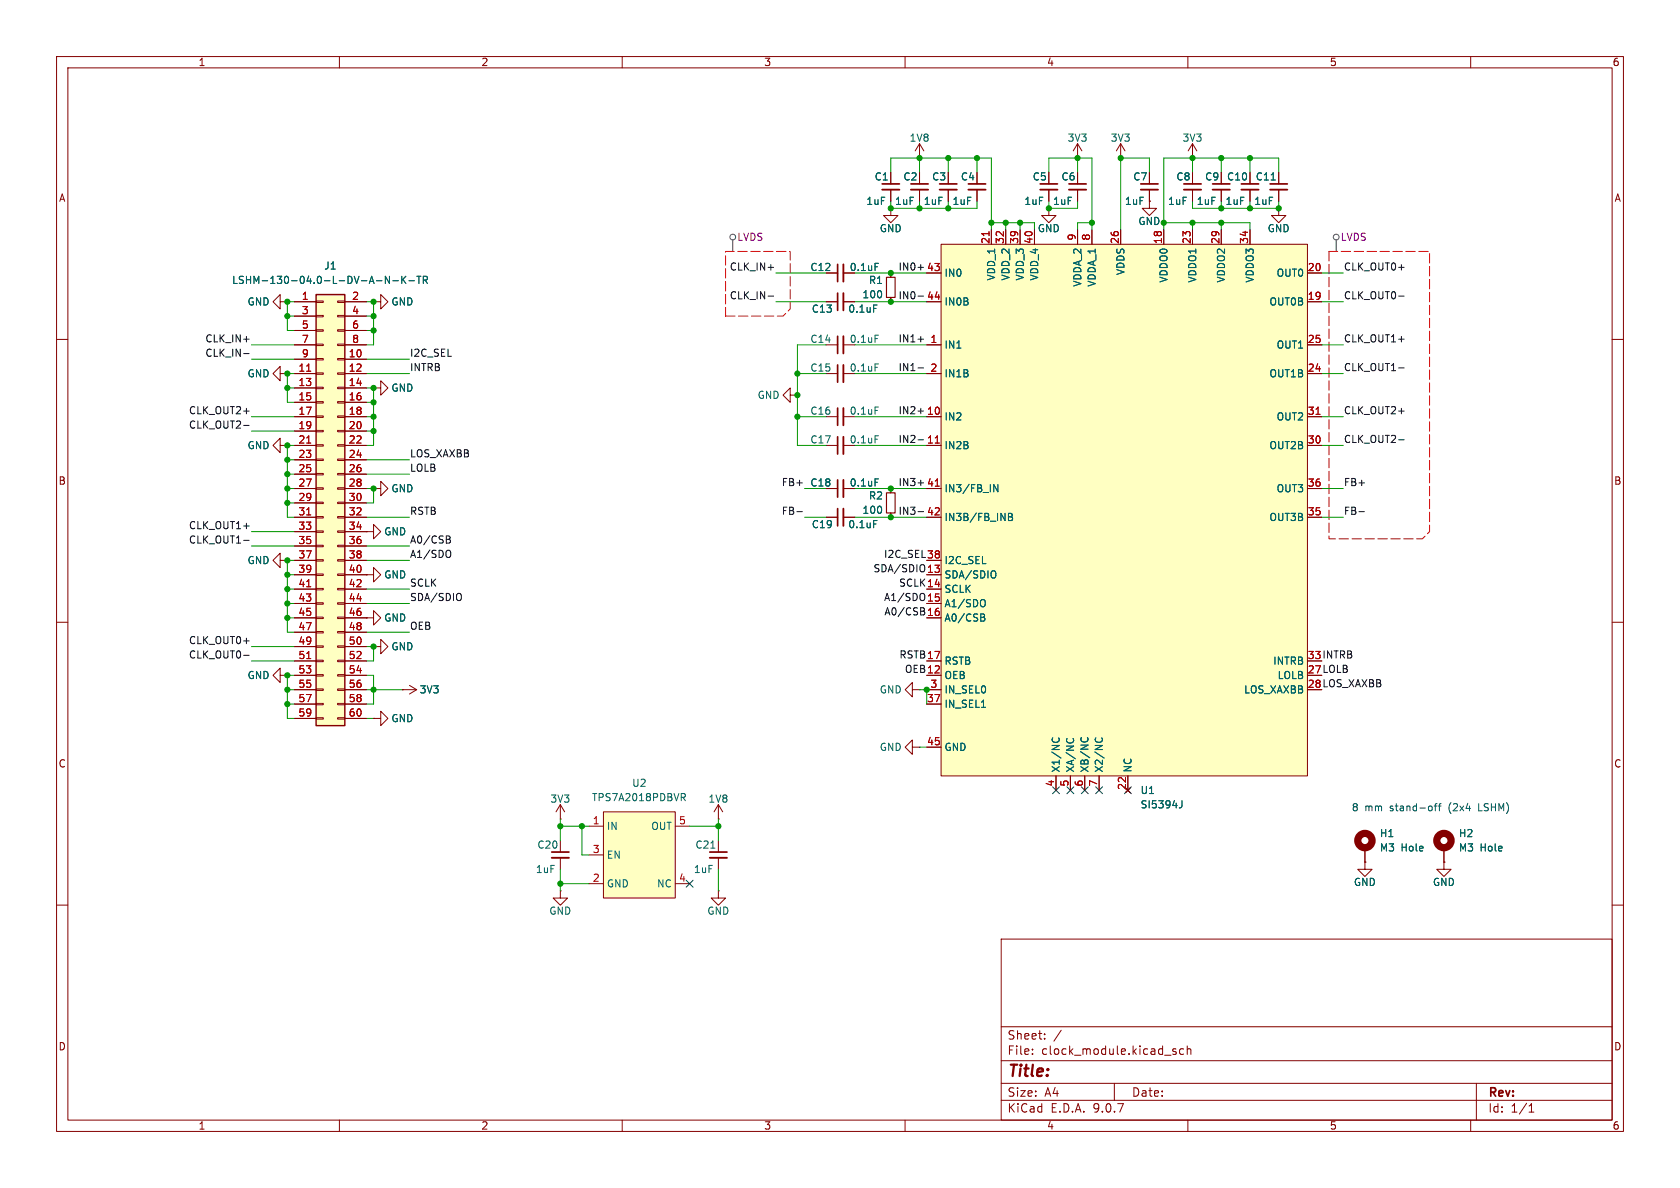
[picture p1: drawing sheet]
<svg xmlns="http://www.w3.org/2000/svg" width="297mm" height="210mm" viewBox="0 0 297 210" stroke-linecap="round" stroke-linejoin="round" font-family="sans-serif">
<g fill="none" stroke="#840000" stroke-width=".18">
<path d="M10 10h277v190h-277zM12 12h273v186h-273zM60 10v2M110 10v2M160 10v2M210 10v2M260 10v2M157.5 30.5v2M157.5 33.5v2.1M162.6 30.5v2M162.6 33.5v2.1M210.8 27.9h.1"/>
<path d="M210.8 25.4l-.7 1.3M210.8 25.4l.8 1.3M210.8 25.4v2.5M221 30.5v2M221 33.5v2.1M146 48.3h2.1M146 53.3h2.1M149.1 48.3h2M149.1 53.3h2M157.5 48.3v.7M157.5 52.6v.7M10 60h2"/>
<path d="M146 61h2.1M146 78.7h2.1M149.1 61h2M149.1 78.7h2M285 60h2M10 110h2M66 114.3h1.3v-1.3l1.3 1.3-1.3 1.3v-1.3M66 114.3h.1M285 110h2M10 160h2M177 166h108v32h-108zM285 160h2"/>
<path d="M60 198v2M110 198v2M160 198v2M177 194.5h108M177 191.5h108M177 187.5h108M177 181.5h108M182.5 186.3v.1M182.5 185.5v.1M184.7 183.6v.1M184.7 182.8v.1M187.6 182.1l-1.3 2"/>
<path d="M197 191.5v3M207.3 185.7l.7 .4-.3 .3-.4-.1M207.9 185.5l-.4-.1-.2 .2M209.2 185.5l-.4-.1-.3 .3v.4l.2 .2h.5M209.9 185.5l.2-.1 .4 .1v.9M209.9 184.9v1.5M210 198v2M260 198v2M261 191.5v6.5M270.3 196.6h.9M270.3 195.5l.4-.4v1.5"/>
</g>
<path d="M156 32.5h3M161 32.5h3.1M219.5 32.5h3M148.1 46.7v3.1M148.1 51.8v3.1M148.1 59.4v3.1M148.1 77.2v3.1" fill="none" stroke="#840000" stroke-width=".3"/>
<path d="M156 33.5h3M161 33.5h3.1M219.5 33.5h3M149.1 46.7v3.1M149.1 51.8v3.1M149.1 59.4v3.1M149.1 77.2v3.1" fill="none" stroke="#840000" stroke-width=".33"/>
<path d="M154.4 53.9h.7M154.7 59.3h.6M154.7 46.6h.6M154.7 77h.6" fill="none" stroke="#006464" stroke-width=".18"/>
<path d="M156.7 49h1.5v3.6h-1.5z" fill="none" stroke="#840000" stroke-width=".2"/>
<path d="M166.4 43.2h64.7v94h-64.7z" fill="#ffffc2"/>
<g fill="none" stroke="#840000" stroke-width=".18">
<path d="M162.6 27.9h.1M162.6 25.4l-.8 1.3M162.6 25.4l.7 1.3M162.6 25.4v2.5M167.6 30.5v2M167.6 33.5v2.1M172.7 30.5v2M172.7 33.5v2.1M185.4 36.8v1.3h1.3l-1.3 1.3-1.3-1.3h1.3M185.4 36.8h.1M210.8 30.5v2M210.8 33.5v2.1"/>
<path d="M226.1 36.8v1.3h1.2l-1.2 1.3-1.3-1.3h1.3M226.1 36.8h.1M226.1 30.5v2M226.1 33.5v2.1M49.5 53.3v-1.2l-1.2 1.2 1.2 1.3v-1.3h1.3M50.8 53.3h.1M163.8 48.3h2.6M163.8 53.3h2.6M166.4 43.2h64.7v94h-64.7zM175.3 40.6v2.6M177.8 40.6v2.6M180.3 40.6v2.6"/>
<path d="M182.9 40.6v2.6M190.5 40.6v2.6M193 40.6v2.6M198.1 40.6v2.6M205.7 40.6v2.6M210.8 40.6v2.6M215.9 40.6v2.6M221 40.6v2.6M231.1 48.3h2.6M231.1 53.3h2.6M139.7 69.9v-1.3l-1.3 1.3 1.3 1.2v-1.2h1.3M141 69.9h.1"/>
<path d="M146 73.7h2.1M149.1 73.7h2M163.8 61h2.6M163.8 66h2.6M163.8 73.7h2.6M163.8 78.7h2.6M231.1 61h2.6M231.1 66h2.6M231.1 73.7h2.6M231.1 78.7h2.6M49.5 99.1v-1.3l-1.2 1.3 1.2 1.2v-1.2h1.3M50.8 99.1h.1"/>
<path d="M64.8 94h1.2v-1.3l1.3 1.3-1.3 1.3v-1.3M64.8 94h.1M146 86.4h2.1M146 91.4h2.1M149.1 86.4h2M149.1 91.4h2M157.5 86.4v.7M157.5 90.7v.7M163.8 86.4h2.6M163.8 91.4h2.6M163.8 99.1h2.6M231.1 86.4h2.6"/>
<path d="M231.1 91.4h2.6M64.8 109.2h1.2v-1.2l1.3 1.2-1.3 1.3v-1.3M64.8 109.2h.1M64.8 101.6h1.2v-1.3l1.3 1.3-1.3 1.3v-1.3M64.8 101.6h.1M163.8 101.6h2.6M163.8 104.1h2.6M163.8 106.7h2.6M163.8 109.2h2.6M163.8 116.8h2.6M163.8 119.4h2.6M71.1 121.9h.1"/>
<path d="M71.1 121.9h2.6M72.4 121.2l1.3 .7M73.7 121.9l-1.3 .8M161.3 132.1v-1.3l-1.3 1.3 1.3 1.3v-1.3h1.3M161.3 121.9v-1.2l-1.3 1.2 1.3 1.3v-1.3h1.3M162.6 132.1h.1M162.6 121.9h.1M163.8 121.9h2.6M163.8 124.5h2.6M163.8 132.1h2.6M186.7 137.2v2.5M189.2 137.2v2.5"/>
<path d="M191.8 137.2v2.5M194.3 137.2v2.5M199 139.3l.8 .8M199.4 137.2v2.5M199.8 139.3l-.8 .8M99.1 144.8h.1M99.1 142.2l-.8 1.3M99.1 142.2l.7 1.3M99.1 142.2v2.6M127 144.8h.1M127 157.5v1.3h1.3l-1.3 1.2-1.3-1.2h1.3M127 157.5h.1"/>
<path d="M127 142.2v2.6M127 148.6v2M127 151.6v2.1M127 142.2l-.8 1.3M127 142.2l.8 1.3M241.3 152.4v1.3h1.3l-1.3 1.2-1.3-1.2h1.3M241.3 152.4h.1M241.3 149.9v2.5M255.3 152.4v1.3h1.2l-1.2 1.2-1.3-1.2h1.3M255.3 152.4h.1M255.3 149.9v2.5"/>
</g>
<path d="M174.8 40.9v.8M165.3 78.3h.8M232.7 73.2h.7M165.3 85.9h.8" fill="none" stroke="#a90000" stroke-width=".18"/>
<g fill="none" stroke="#006464" stroke-width=".18">
<path d="M224.7 31.8h.8M154.7 72h.6M154.4 92h.7M154.7 84.7h.6M176.4 85.7v1.2l-.7-1.2v1.2M178.3 90.7h.4l.3 .3-.3 .4 .3 .1v.3l-.2 .2h-.5zM178.3 91.4h.4M173.4 108.5l.6 .2 .1 .2-.3 .2M173.4 109.1h.4M173.8 109.1l.3 .3v.3l-.7 .1M173.9 106l.1 .1a.81 .81 0 0 1-.1 1.2M175.9 101a.9 .9 0 0 1 0 1.1"/>
<path d="M173.5 125h.7M186.1 130.4l-.1 .3 .1 .3M187.1 130.4l.2 .3-.1 .3M188.7 130.6l-.2 .2M189.7 130.6l.1 .2M191.2 130.4l-.1 .3M192.2 130.4l.1 .3M193.7 130.4l-.1 .3 .1 .3M194.8 130.4l.1 .3-.1 .3M125.7 149.9h.7M209 141.5v1a.41 .41 0 0 1-.5 .3"/>
</g>
<path d="M166.1 32.5h3.1M171.2 32.5h3M209.3 32.5h3M224.5 32.5h3.1M148.1 72.1v3.1M148.1 84.8v3.1M148.1 89.9v3.1M125.5 150.6h3" fill="none" stroke="#840000" stroke-width=".3"/>
<path d="M166.1 33.5h3.1M171.2 33.5h3M209.3 33.5h3M224.5 33.5h3.1M149.1 72.1v3.1M149.1 84.8v3.1M149.1 89.9v3.1M125.5 151.6h3" fill="none" stroke="#840000" stroke-width=".33"/>
<path d="M156.7 87.1h1.5v3.6h-1.5z" fill="none" stroke="#840000" stroke-width=".2"/>
<g fill="none" stroke="#840000" stroke-width="1.3">
<circle cx="241.3" cy="148.6" r="1.27"/>
<circle cx="255.3" cy="148.6" r="1.27"/>
</g>
<path d="M106.7 143.5h12.7v15.3h-12.7z" fill="#ffffc2"/>
<path d="M157.5 36.8v1.3h1.2l-1.2 1.3-1.3-1.3h1.3M157.5 36.8h.1M185.4 30.5v2M185.4 33.5v2.1M99.1 157.5v1.3h1.2l-1.2 1.2-1.3-1.2h1.3M99.1 157.5h.1M104.1 146.1h2.6M104.1 151.1h2.6M104.1 156.2h2.6M106.7 143.5h12.7v15.3h-12.7zM119.4 146.1h2.5M119.4 156.2h2.5" fill="none" stroke="#840000" stroke-width=".18"/>
<path d="M120.4 140.3h.5l.3 .2-.2 .4h-.6M120.7 140.9l.5 .6" fill="none" stroke="#006464" stroke-width=".18"/>
<path d="M183.9 32.5h3" fill="none" stroke="#840000" stroke-width=".3"/>
<path d="M183.9 33.5h3" fill="none" stroke="#840000" stroke-width=".33"/>
<path d="M55.9 52.1h5.1v76.2h-5.1z" fill="#ffffc2"/>
<path d="M55.9 52.1h5.1v76.2h-5.1z" fill="none" stroke="#840000" stroke-width=".25"/>
<g fill="none" stroke="#840000" stroke-width=".18">
<path d="M157.5 36.8h.1M157.5 30.5v2M157.5 33.5v2.1M162.6 30.5v2M162.6 33.5v2.1M167.6 30.5v2M167.6 33.5v2.1M172.7 30.5v2M172.7 33.5v2.1M185.4 36.8h.1M185.4 30.5v2M185.4 33.5v2.1"/>
<path d="M190.5 27.9h.1M190.5 25.4v2.5M190.5 30.5v2M190.5 33.5v2.1M190.5 25.4l-.8 1.3M190.5 25.4l.8 1.3M198.1 27.9h.1M198.1 25.4l-.7 1.3M198.1 25.4l.8 1.3M198.1 25.4v2.5M203.2 35.6v1.2h1.3l-1.3 1.3-1.3-1.3h1.3M203.2 35.6h.1"/>
<path d="M203.2 30.5v2M203.2 33.5v2.1M210.8 30.5v2M210.8 33.5v2.1M215.9 30.5v2M215.9 33.5v2.1M221 30.5v2M221 33.5v2.1M226.1 36.8h.1M226.1 30.5v2M226.1 33.5v2.1M50.8 53.3h.1"/>
<path d="M52.1 53.3h3.8M52.1 55.9h3.8M52.1 58.4h3.8M55.9 53.2h1.2v.3h-1.2zM55.9 55.8h1.2v.2h-1.2zM55.9 58.3h1.2v.2h-1.2zM59.7 53.2h1.3v.3h-1.3zM59.7 55.8h1.3v.2h-1.3zM59.7 58.3h1.3v.2h-1.3zM61 53.3h3.8M61 55.9h3.8M61 58.4h3.8"/>
<path d="M66 53.3h1.3v-1.2l1.3 1.2-1.3 1.3v-1.3M66 53.3h.1M146 53.3h2.1M146 48.3h2.1M149.1 53.3h2M149.1 48.3h2M157.5 48.3v.7M157.5 52.6v.7M163.8 53.3h2.6M163.8 48.3h2.6M175.3 40.6v2.6M177.8 40.6v2.6"/>
<path d="M180.3 40.6v2.6M182.9 40.6v2.6M190.5 40.6v2.6M193 40.6v2.6M198.1 40.6v2.6M205.7 40.6v2.6M210.8 40.6v2.6M215.9 40.6v2.6M221 40.6v2.6M231.1 53.3h2.6M231.1 48.3h2.6M49.5 78.7v-1.2l-1.2 1.2 1.2 1.3v-1.3h1.3"/>
<path d="M49.5 66v-1.2l-1.2 1.2 1.2 1.3v-1.3h1.3M50.8 78.7h.1M50.8 66h.1M52.1 61h3.8M52.1 63.5h3.8M52.1 66h3.8M52.1 68.6h3.8M52.1 71.1h3.8M52.1 73.7h3.8M52.1 76.2h3.8M52.1 78.7h3.8M55.9 60.8h1.2v.3h-1.2z"/>
<path d="M55.9 63.4h1.2v.2h-1.2zM55.9 65.9h1.2v.3h-1.2zM55.9 68.5h1.2v.2h-1.2zM55.9 71h1.2v.2h-1.2zM55.9 73.5h1.2v.3h-1.2zM55.9 76.1h1.2v.2h-1.2zM55.9 78.6h1.2v.3h-1.2zM59.7 60.8h1.3v.3h-1.3zM59.7 63.4h1.3v.2h-1.3zM59.7 65.9h1.3v.3h-1.3zM59.7 68.5h1.3v.2h-1.3zM59.7 71h1.3v.2h-1.3z"/>
<path d="M59.7 73.5h1.3v.3h-1.3zM59.7 76.1h1.3v.2h-1.3zM59.7 78.6h1.3v.3h-1.3zM61 61h3.8M61 63.5h3.8M61 66h3.8M61 68.6h3.8M61 71.1h3.8M61 73.7h3.8M61 76.2h3.8M61 78.7h3.8M66 68.6h1.3v-1.3l1.3 1.3-1.3 1.3v-1.3"/>
<path d="M66 68.6h.1M146 66h2.1M149.1 66h2M163.8 61h2.6M163.8 66h2.6M163.8 73.7h2.6M163.8 78.7h2.6M231.1 61h2.6M231.1 66h2.6M231.1 73.7h2.6M231.1 78.7h2.6M50.8 99.1h.1"/>
<path d="M52.1 81.3h3.8M52.1 83.8h3.8M52.1 86.4h3.8M52.1 88.9h3.8M52.1 91.4h3.8M52.1 94h3.8M52.1 96.5h3.8M52.1 99.1h3.8M55.9 81.2h1.2v.2h-1.2zM55.9 83.7h1.2v.2h-1.2zM55.9 86.2h1.2v.3h-1.2zM55.9 88.8h1.2v.2h-1.2z"/>
<path d="M55.9 91.3h1.2v.3h-1.2zM55.9 93.9h1.2v.2h-1.2zM55.9 96.4h1.2v.2h-1.2zM55.9 98.9h1.2v.3h-1.2zM59.7 81.2h1.3v.2h-1.3zM59.7 83.7h1.3v.2h-1.3zM59.7 86.2h1.3v.3h-1.3zM59.7 88.8h1.3v.2h-1.3zM59.7 91.3h1.3v.3h-1.3zM59.7 93.9h1.3v.2h-1.3zM59.7 96.4h1.3v.2h-1.3zM59.7 98.9h1.3v.3h-1.3z"/>
<path d="M61 81.3h3.8M61 83.8h3.8M61 86.4h3.8M61 88.9h3.8M61 91.4h3.8M61 94h3.8M61 96.5h3.8M61 99.1h3.8M64.8 94h.1M66 86.4h1.3v-1.3l1.3 1.3-1.3 1.2v-1.2M66 86.4h.1M146 86.4h2.1"/>
<path d="M146 91.4h2.1M149.1 86.4h2M149.1 91.4h2M157.5 86.4v.7M157.5 90.7v.7M163.8 86.4h2.6M163.8 91.4h2.6M163.8 99.1h2.6M231.1 86.4h2.6M231.1 91.4h2.6M49.5 119.4v-1.3l-1.2 1.3 1.2 1.3v-1.3h1.3M50.8 119.4h.1"/>
<path d="M52.1 101.6h3.8M52.1 104.1h3.8M52.1 106.7h3.8M52.1 109.2h3.8M52.1 111.8h3.8M52.1 114.3h3.8M52.1 116.8h3.8M52.1 119.4h3.8M55.9 101.5h1.2v.2h-1.2zM55.9 104h1.2v.3h-1.2zM55.9 106.6h1.2v.2h-1.2zM55.9 109.1h1.2v.2h-1.2z"/>
<path d="M55.9 111.6h1.2v.3h-1.2zM55.9 114.2h1.2v.2h-1.2zM55.9 116.7h1.2v.3h-1.2zM55.9 119.3h1.2v.2h-1.2zM59.7 101.5h1.3v.2h-1.3zM59.7 104h1.3v.3h-1.3zM59.7 106.6h1.3v.2h-1.3zM59.7 109.1h1.3v.2h-1.3zM59.7 111.6h1.3v.3h-1.3zM59.7 114.2h1.3v.2h-1.3zM59.7 116.7h1.3v.3h-1.3zM59.7 119.3h1.3v.2h-1.3z"/>
<path d="M61 101.6h3.8M61 104.1h3.8M61 106.7h3.8M61 109.2h3.8M61 111.8h3.8M61 114.3h3.8M61 116.8h3.8M61 119.4h3.8M64.8 109.2h.1M64.8 101.6h.1M66 114.3h.1M163.8 101.6h2.6"/>
<path d="M163.8 104.1h2.6M163.8 106.7h2.6M163.8 109.2h2.6M163.8 116.8h2.6M163.8 119.4h2.6M52.1 121.9h3.8M52.1 124.5h3.8M52.1 127h3.8M55.9 121.8h1.2v.2h-1.2zM55.9 124.3h1.2v.3h-1.2zM55.9 126.9h1.2v.2h-1.2zM59.7 121.8h1.3v.2h-1.3z"/>
<path d="M59.7 124.3h1.3v.3h-1.3zM59.7 126.9h1.3v.2h-1.3zM61 121.9h3.8M61 124.5h3.8M61 127h3.8M66 127h1.3v-1.3l1.3 1.3-1.3 1.3v-1.3M66 127h.1M71.1 121.9h.1M163.8 121.9h2.6M163.8 124.5h2.6M163.8 132.1h2.6M186.7 137.2v2.5"/>
<path d="M189.2 137.2v2.5M191.8 137.2v2.5M194.3 137.2v2.5M199 139.3l.8 .8M199.4 137.2v2.5M199.8 139.3l-.8 .8M99.1 148.6v2M99.1 151.6v2.1M241.3 152.4h.1M241.3 149.9v2.5M255.3 152.4h.1M255.3 149.9v2.5"/>
</g>
<path d="M174.8 40.9v.8M54.2 65.6h.7M54.2 78.3h.7M165.3 78.3h.8M232.7 73.2h.7M54.2 91h.7M165.3 85.9h.8M54.2 103.7h.7M54.2 116.4h.7" fill="none" stroke="#a90000" stroke-width=".18"/>
<g fill="none" stroke="#006464" stroke-width=".18">
<path d="M224.7 31.8h.8M66.6 49.6h.9M68.9 48.8v1.3l-.8-1.3v1.3M69.5 49.6h.9M71 48.8v1.3M71.2 49.4l.6 .7M71.8 48.8l-.8 .8M72.3 49.6h1M73.7 48.8h.7M74.1 48.8v1.3M74.8 49.5l.6-.1 .2-.1-.1-.3-.7-.2v1.3M75.1 49.5l.5 .6"/>
<path d="M154.4 53.9h.7M154.7 46.6h.6M154.7 64.3h.6M154.4 92h.7M154.7 84.7h.6M176.4 85.7v1.2l-.7-1.2v1.2M178.3 90.7h.4l.3 .3-.3 .4 .3 .1v.3l-.2 .2h-.5zM178.3 91.4h.4M173.4 108.5l.6 .2 .1 .2-.3 .2M173.4 109.1h.4M173.8 109.1l.3 .3v.3l-.7 .1M173.9 106l.1 .1a.81 .81 0 0 1-.1 1.2"/>
<path d="M175.9 101a.9 .9 0 0 1 0 1.1M173.5 125h.7M186.1 130.4l-.1 .3 .1 .3M187.1 130.4l.2 .3-.1 .3M188.7 130.6l-.2 .2M189.7 130.6l.1 .2M191.2 130.4l-.1 .3M192.2 130.4l.1 .3M193.7 130.4l-.1 .3 .1 .3M194.8 130.4l.1 .3-.1 .3M209 141.5v1a.41 .41 0 0 1-.5 .3"/>
</g>
<path d="M189 32.5h3M201.7 32.5h3M214.4 32.5h3M148.1 64.5v3.1M97.5 150.6h3.1" fill="none" stroke="#840000" stroke-width=".3"/>
<path d="M189 33.5h3M201.7 33.5h3M214.4 33.5h3M149.1 64.5v3.1M97.5 151.6h3.1" fill="none" stroke="#840000" stroke-width=".33"/>
<g fill="none" stroke="#484848" stroke-width=".18">
<path d="M129.5 42.4v2.1M236.2 42.4v2.1"/>
<circle cx="129.5" cy="41.9" r=".51"/>
<circle cx="236.2" cy="41.9" r=".51"/>
</g>
<path d="M128.3 55.9h10.1l1.3-1.3v-10.1h-11.4v11.4M234.9 44.5v50.8h16.6l1.2-1.3v-49.5h-17.8" fill="none" stroke="#f00" stroke-width=".18" stroke-dasharray="1.7 .6"/>
<g fill="none" stroke="#0f0f0f" stroke-width=".18">
<path d="M43.1 60h.9M135.8 47.3h1M135.8 52.3h1M162.3 47.3h1M162.3 60h1M162.3 52.3h1M247.3 47.3h.9M247.3 60h.9M247.3 52.3h.9M43.1 72.7h.9M43.1 75.2h.9M43.1 62.5h.9"/>
<path d="M162.3 72.7h1M162.3 77.7h1M162.3 65h1M247.3 72.7h.9M247.3 77.7h.9M247.3 65h.9M43.1 95.5h.9M43.1 93h.9M78.9 94.7l.6 .2 .1 .2-.3 .2M78.9 95.3h.4M79.3 95.3l.3 .3v.3l-.7 .1M79.4 97.3h.1a.81 .81 0 0 1-.1 1.2"/>
<path d="M140.9 90.4h.9M162.3 90.4h1M162.3 85.4h1M240.3 90.4h.9M43.1 115.8h.9M43.1 113.3h.9M81.4 105a.9 .9 0 0 1 0 1.1M162.8 107.4l.6 .2M162.8 108h.4M163.2 108l.2 .1M163.4 108.6l-.6 .1M163.4 107.9l-.2 .1"/>
</g>
<g fill="none" stroke="#009600" stroke-width=".18">
<path d="M157.5 35.6v1.2h15.2v-1.2M157.5 30.5v-2.6h17.8v12.7M162.6 27.9v2.6M162.6 35.6v1.2M167.6 27.9v2.6M167.6 35.6v1.2M172.7 27.9v2.6M175.3 39.4h7.6M177.8 39.4v1.2M180.3 39.4v1.2M185.4 35.6v1.2h5.1v-1.2M185.4 30.5v-2.6h7.6v12.7"/>
<path d="M190.5 27.9v2.6M193 39.4h-2.5v1.2M203.2 30.5v-2.6h-5.1v12.7M205.7 39.4h15.3v1.2M210.8 35.6v1.2h15.3v-1.2M210.8 27.9v2.6M210.8 39.4v1.2M215.9 27.9v2.6M215.9 35.6v1.2M215.9 39.4v1.2M221 27.9v2.6M221 35.6v1.2"/>
<path d="M226.1 30.5v-2.6h-20.4v12.7M50.8 55.9h1.3M52.1 53.3h-1.3v5.1h1.3M64.8 53.3h1.2v7.7h-1.2M64.8 58.4h1.2M64.8 55.9h1.2M137.2 48.3h8.8M137.2 53.3h8.8M151.1 48.3h12.7M151.1 53.3h12.7M233.7 48.3h3.8M233.7 53.3h3.8"/>
<path d="M44.4 73.7h7.7M44.4 61h7.7M44.4 76.2h7.7M44.4 63.5h7.7M50.8 68.6h1.3M52.1 66h-1.3v5.1h1.3M52.1 78.7h-1.3v12.7h1.3M64.8 73.7h1.2M64.8 66h7.6M64.8 68.6h1.2v10.1h-1.2M64.8 76.2h1.2M64.8 63.5h7.6"/>
<path d="M64.8 71.1h1.2M141 73.7h5M141 66h5M146 61h-5v17.7h5M151.1 73.7h12.7M151.1 66h12.7M151.1 78.7h12.7M151.1 61h12.7M233.7 73.7h3.8M233.7 66h3.8M233.7 78.7h3.8M233.7 61h3.8"/>
<path d="M44.4 96.5h7.7M44.4 94h7.7M50.8 86.4h1.3M50.8 83.8h1.3M50.8 88.9h1.3M50.8 81.3h1.3M52.1 99.1h-1.3v12.7h1.3M64.8 86.4h1.2v2.5h-1.2M64.8 91.4h7.6M64.8 83.8h7.6M64.8 81.3h7.6M64.8 99.1h7.6"/>
<path d="M64.8 96.5h7.6M142.2 86.4h3.8M142.2 91.4h3.8M151.1 86.4h12.7M151.1 91.4h12.7M233.7 86.4h3.8M233.7 91.4h3.8M44.4 114.3h7.7M44.4 116.8h7.7M50.8 109.2h1.3M50.8 106.7h1.3M50.8 101.6h1.3"/>
<path d="M50.8 104.1h1.3M52.1 119.4h-1.3v7.6h1.3M64.8 114.3h1.2v2.5h-1.2M64.8 119.4h1.2v5.1h-1.2M64.8 111.8h7.6M64.8 106.7h7.6M64.8 104.1h7.6M50.8 121.9h1.3M50.8 124.5h1.3M64.8 121.9h6.3M64.8 127h1.2M162.6 121.9h1.2v2.6"/>
<path d="M162.6 132.1h1.2M99.1 144.8v3.8M99.1 153.7v3.8M99.1 146.1h5M99.1 156.2h5M102.9 146.1v5h1.2M121.9 146.1h5.1M127 144.8v3.8M127 153.7v3.8"/>
</g>
<path d="M186.1 139.1l1.2 1.2M187.3 139.1l-1.2 1.2M188.6 139.1l1.2 1.2M189.8 139.1l-1.2 1.2M191.2 139.1l1.2 1.2M192.4 139.1l-1.2 1.2M193.7 139.1l1.2 1.2M194.9 139.1l-1.2 1.2M198.8 139.1l1.2 1.2M200 139.1l-1.2 1.2M121.3 155.6l1.2 1.2M122.5 155.6l-1.2 1.2" fill="none" stroke="#000084" stroke-width=".18"/>
<path d="M253.6 142.5h.4M254 142.1l-.3 .1v1.1M254.3 142.5h.5M254.8 142.1l-.3 .1v1.1" fill="none" stroke="#0000c2" stroke-width=".18"/>
<g fill="#009600" stroke="#009600" stroke-width=".18">
<circle cx="215.9" cy="39.4" r=".46"/>
<circle cx="215.9" cy="36.8" r=".46"/>
<circle cx="163.8" cy="121.9" r=".46"/>
<circle cx="172.7" cy="27.9" r=".46"/>
<circle cx="167.6" cy="36.8" r=".46"/>
<circle cx="185.4" cy="36.8" r=".46"/>
<circle cx="180.3" cy="39.4" r=".46"/>
<circle cx="177.8" cy="39.4" r=".46"/>
<circle cx="175.3" cy="39.4" r=".46"/>
<circle cx="157.5" cy="48.3" r=".46"/>
<circle cx="162.6" cy="27.9" r=".46"/>
<circle cx="167.6" cy="27.9" r=".46"/>
<circle cx="162.6" cy="36.8" r=".46"/>
<circle cx="157.5" cy="36.8" r=".46"/>
<circle cx="157.5" cy="53.3" r=".46"/>
<circle cx="210.8" cy="39.4" r=".46"/>
<circle cx="205.7" cy="39.4" r=".46"/>
<circle cx="198.1" cy="27.9" r=".46"/>
<circle cx="193" cy="39.4" r=".46"/>
<circle cx="190.5" cy="27.9" r=".46"/>
<circle cx="210.8" cy="27.9" r=".46"/>
<circle cx="221" cy="36.8" r=".46"/>
<circle cx="215.9" cy="27.9" r=".46"/>
<circle cx="221" cy="27.9" r=".46"/>
<circle cx="226.1" cy="36.8" r=".46"/>
<circle cx="157.5" cy="86.4" r=".46"/>
<circle cx="157.5" cy="91.4" r=".46"/>
<circle cx="66" cy="73.7" r=".46"/>
<circle cx="141" cy="69.9" r=".46"/>
<circle cx="141" cy="73.7" r=".46"/>
<circle cx="66" cy="68.6" r=".46"/>
<circle cx="66" cy="71.1" r=".46"/>
<circle cx="66" cy="76.2" r=".46"/>
<circle cx="66" cy="86.4" r=".46"/>
<circle cx="66" cy="58.4" r=".46"/>
<circle cx="66" cy="55.9" r=".46"/>
<circle cx="66" cy="53.3" r=".46"/>
<circle cx="141" cy="66" r=".46"/>
<circle cx="50.8" cy="109.2" r=".46"/>
<circle cx="50.8" cy="106.7" r=".46"/>
<circle cx="50.8" cy="121.9" r=".46"/>
<circle cx="50.8" cy="119.4" r=".46"/>
<circle cx="66" cy="114.3" r=".46"/>
<circle cx="50.8" cy="124.5" r=".46"/>
<circle cx="66" cy="121.9" r=".46"/>
<circle cx="50.8" cy="78.7" r=".46"/>
<circle cx="50.8" cy="81.3" r=".46"/>
<circle cx="50.8" cy="68.6" r=".46"/>
<circle cx="50.8" cy="83.8" r=".46"/>
<circle cx="50.8" cy="86.4" r=".46"/>
<circle cx="50.8" cy="66" r=".46"/>
<circle cx="50.8" cy="88.9" r=".46"/>
<circle cx="50.8" cy="99.1" r=".46"/>
<circle cx="50.8" cy="101.6" r=".46"/>
<circle cx="50.8" cy="104.1" r=".46"/>
<circle cx="99.1" cy="156.2" r=".46"/>
<circle cx="99.1" cy="146.1" r=".46"/>
<circle cx="102.9" cy="146.1" r=".46"/>
<circle cx="127" cy="146.1" r=".46"/>
<circle cx="50.8" cy="55.9" r=".46"/>
<circle cx="50.8" cy="53.3" r=".46"/>
</g>
<text font-size="2.8" fill="#840000" x="178" y="190.9">Title:</text>
<g font-size="2.1" fill="#840000">
<text x="178" y="184">Sheet:</text>
<text x="178" y="186.7">File:</text>
<text x="184.1" y="186.7">clock_module.kicad_sch</text>
<text x="178" y="196.9">KiCad</text>
<text x="178" y="194.1">Size:</text>
<text x="184.7" y="194.1">A4</text>
<text x="185.7" y="196.9">E.D.A.</text>
<text x="193.3" y="196.9">9.0.7</text>
<text x="200" y="194.1">Date:</text>
<text x="263" y="194.3">Rev:</text>
<text x="263" y="196.9">Id:</text>
<text x="267.1" y="196.9">1/1</text>
</g>
<g font-size="1.8" fill="#840000">
<text x="35" y="11.9">1</text>
<text x="85" y="11.9">2</text>
<text x="135" y="11.9">3</text>
<text x="185" y="11.9">4</text>
<text x="235" y="11.9">5</text>
<text x="285" y="11.9">6</text>
<text x="10.3" y="35.9">A</text>
<text x="285.3" y="35.9">A</text>
<text x="10.3" y="85.9">B</text>
<text x="285.3" y="85.9">B</text>
<text x="231.1" y="116.6">33 INTRB</text>
<text x="231.1" y="119.1">27 LOLB</text>
<text x="231.1" y="121.7">28 LOS_XAXBB</text>
<text x="10.3" y="135.9">C</text>
<text x="285.3" y="135.9">C</text>
<text x="10.3" y="185.9">D</text>
<text x="285.3" y="185.9">D</text>
<text x="35" y="199.9">1</text>
<text x="85" y="199.9">2</text>
<text x="135" y="199.9">3</text>
<text x="185" y="199.9">4</text>
<text x="235" y="199.9">5</text>
<text x="285" y="199.9">6</text>
</g>
<g font-size="1.8" fill="#006464">
<text x="160.7" y="25.2">1V8</text>
<text x="188.6" y="25.2">3V3</text>
<text x="196.3" y="25.2">3V3</text>
<text x="209" y="25.2">3V3</text>
<text x="154.5" y="32.1">C1</text>
<text x="159.6" y="32.1">C2</text>
<text x="164.7" y="32.1">C3</text>
<text x="169.8" y="32.1">C4</text>
<text x="182.5" y="32.1">C5</text>
<text x="187.6" y="32.1">C6</text>
<text x="200.3" y="32.1">C7</text>
<text x="207.9" y="32.1">C8</text>
<text x="213" y="32.1">C9</text>
<text x="216.8" y="32.1">C10</text>
<text x="221.9" y="32.1">C11</text>
<text x="153.1" y="36.4">1uF</text>
<text x="155.4" y="41.2">GND</text>
<text x="158.1" y="36.4">1uF</text>
<text x="163.2" y="36.4">1uF</text>
<text x="168.3" y="36.4">1uF</text>
<text x="181" y="36.4">1uF</text>
<text x="183.4" y="41.2">GND</text>
<text x="186.1" y="36.4">1uF</text>
<text x="198.8" y="36.4">1uF</text>
<text x="201.1" y="40">GND</text>
<text x="206.4" y="36.4">1uF</text>
<text x="211.5" y="36.4">1uF</text>
<text x="216.6" y="36.4">1uF</text>
<text x="221.6" y="36.4">1uF</text>
<text x="224" y="41.2">GND</text>
<text x="57.2" y="47.9">J1</text>
<text x="40.9" y="50.4">LSHM-130-04.0-L-DV-A-N-K-TR</text>
<text x="143.2" y="48.1">C12</text>
<text x="150.1" y="48.1">0.1uF</text>
<text x="152.4" y="52.9">100</text>
<text x="153.5" y="50.4">R1</text>
<text x="166.9" y="49.1">IN0</text>
<text x="176.1" y="49.7" transform="rotate(-90 176.1 49.7)">VDD_1</text>
<text x="178.7" y="49.7" transform="rotate(-90 178.7 49.7)">VDD_2</text>
<text x="181.2" y="49.7" transform="rotate(-90 181.2 49.7)">VDD_3</text>
<text x="183.7" y="49.7" transform="rotate(-90 183.7 49.7)">VDD_4</text>
<text x="191.4" y="50.8" transform="rotate(-90 191.4 50.8)">VDDA_2</text>
<text x="193.9" y="50.8" transform="rotate(-90 193.9 50.8)">VDDA_1</text>
<text x="199" y="48.7" transform="rotate(-90 199 48.7)">VDDS</text>
<text x="206.6" y="50.1" transform="rotate(-90 206.6 50.1)">VDDO0</text>
<text x="211.7" y="50.1" transform="rotate(-90 211.7 50.1)">VDDO1</text>
<text x="216.8" y="50.1" transform="rotate(-90 216.8 50.1)">VDDO2</text>
<text x="221.8" y="50.1" transform="rotate(-90 221.8 50.1)">VDDO3</text>
<text x="225.6" y="49.1">OUT0</text>
<text x="43.7" y="54.2">GND</text>
<text x="69.1" y="54.2">GND</text>
<text x="143.4" y="55.5">C13</text>
<text x="149.9" y="55.5">0.1uF</text>
<text x="166.9" y="54.2">IN0B</text>
<text x="224.3" y="54.2">OUT0B</text>
<text x="143.2" y="60.8">C14</text>
<text x="143.2" y="65.9">C15</text>
<text x="150.1" y="60.8">0.1uF</text>
<text x="150.1" y="65.9">0.1uF</text>
<text x="166.9" y="61.8">IN1</text>
<text x="225.6" y="61.8">OUT1</text>
<text x="43.7" y="66.9">GND</text>
<text x="69.1" y="69.4">GND</text>
<text x="133.8" y="70.7">GND</text>
<text x="166.9" y="66.9">IN1B</text>
<text x="224.3" y="66.9">OUT1B</text>
<text x="143.2" y="73.5">C16</text>
<text x="150.1" y="73.5">0.1uF</text>
<text x="166.9" y="74.5">IN2</text>
<text x="225.6" y="74.5">OUT2</text>
<text x="43.7" y="79.6">GND</text>
<text x="143.2" y="78.6">C17</text>
<text x="150.1" y="78.6">0.1uF</text>
<text x="166.9" y="79.6">IN2B</text>
<text x="224.3" y="79.6">OUT2B</text>
<text x="69.1" y="87.2">GND</text>
<text x="143.2" y="86.2">C18</text>
<text x="150.1" y="86.2">0.1uF</text>
<text x="153.5" y="88.5">R2</text>
<text x="166.9" y="87.2">IN3/FB_IN</text>
<text x="225.6" y="87.2">OUT3</text>
<text x="67.8" y="94.8">GND</text>
<text x="143.4" y="93.6">C19</text>
<text x="149.9" y="93.6">0.1uF</text>
<text x="152.4" y="91">100</text>
<text x="166.9" y="92.3">IN3B/FB_INB</text>
<text x="224.3" y="92.3">OUT3B</text>
<text x="43.7" y="99.9">GND</text>
<text x="166.9" y="99.9">I2C_SEL</text>
<text x="67.8" y="102.5">GND</text>
<text x="166.9" y="102.5">SDA/SDIO</text>
<text x="166.9" y="105">SCLK</text>
<text x="166.9" y="107.5">A1/SDO</text>
<text x="67.8" y="110.1">GND</text>
<text x="166.9" y="110.1">A0/CSB</text>
<text x="69.1" y="115.2">GND</text>
<text x="166.9" y="117.7">RSTB</text>
<text x="225" y="117.7">INTRB</text>
<text x="43.7" y="120.2">GND</text>
<text x="74.1" y="122.8">3V3</text>
<text x="155.4" y="122.8">GND</text>
<text x="166.9" y="120.2">OEB</text>
<text x="166.9" y="122.8">IN_SEL0</text>
<text x="166.9" y="125.3">IN_SEL1</text>
<text x="219.8" y="122.8">LOS_XAXBB</text>
<text x="225.8" y="120.2">LOLB</text>
<text x="69.1" y="127.9">GND</text>
<text x="155.4" y="132.9">GND</text>
<text x="166.9" y="132.9">GND</text>
<text x="187.6" y="136.7" transform="rotate(-90 187.6 136.7)">X1/NC</text>
<text x="190.1" y="136.7" transform="rotate(-90 190.1 136.7)">XA/NC</text>
<text x="192.6" y="136.7" transform="rotate(-90 192.6 136.7)">XB/NC</text>
<text x="195.2" y="136.7" transform="rotate(-90 195.2 136.7)">X2/NC</text>
<text x="200.3" y="136.7" transform="rotate(-90 200.3 136.7)">NC</text>
<text x="97.2" y="142.1">3V3</text>
<text x="104.6" y="141.8">TPS7A2018PDBVR</text>
<text x="111.7" y="139.3">U2</text>
<text x="125.1" y="142.1">1V8</text>
<text x="201.5" y="143.1">SI5394J</text>
<text x="201.5" y="140.6">U1</text>
<text x="107.2" y="146.9">IN</text>
<text x="115" y="146.9">OUT</text>
<text x="243.8" y="148.2">H1</text>
<text x="257.8" y="148.2">H2</text>
<text x="94.6" y="154.5">1uF</text>
<text x="94.9" y="150.2">C20</text>
<text x="107.2" y="152">EN</text>
<text x="122.6" y="154.5">1uF</text>
<text x="122.8" y="150.2">C21</text>
<text x="243.8" y="150.7">M3</text>
<text x="247.7" y="150.7">Hole</text>
<text x="257.8" y="150.7">M3</text>
<text x="261.7" y="150.7">Hole</text>
<text x="97" y="161.9">GND</text>
<text x="107.2" y="157.1">GND</text>
<text x="116.1" y="157.1">NC</text>
<text x="124.9" y="161.9">GND</text>
<text x="239.2" y="156.8">GND</text>
<text x="253.2" y="156.8">GND</text>
</g>
<g font-size="1.8" fill="#0f0f0f">
<text x="128.9" y="47.9">CLK_IN+</text>
<text x="158.7" y="47.9">IN0+</text>
<text x="237.5" y="47.9">CLK_OUT0+</text>
<text x="128.9" y="53">CLK_IN-</text>
<text x="158.7" y="53">IN0-</text>
<text x="237.5" y="53">CLK_OUT0-</text>
<text x="36.2" y="60.6">CLK_IN+</text>
<text x="36.2" y="63.2">CLK_IN-</text>
<text x="72.4" y="63.2">I2C_SEL</text>
<text x="72.4" y="65.7">INTRB</text>
<text x="158.7" y="65.7">IN1-</text>
<text x="158.7" y="60.6">IN1+</text>
<text x="237.5" y="65.7">CLK_OUT1-</text>
<text x="237.5" y="60.6">CLK_OUT1+</text>
<text x="33.3" y="75.9">CLK_OUT2-</text>
<text x="33.3" y="73.3">CLK_OUT2+</text>
<text x="158.7" y="73.3">IN2+</text>
<text x="237.5" y="73.3">CLK_OUT2+</text>
<text x="72.4" y="83.5">LOLB</text>
<text x="72.4" y="80.9">LOS_XAXBB</text>
<text x="158.7" y="78.4">IN2-</text>
<text x="237.5" y="78.4">CLK_OUT2-</text>
<text x="138.1" y="86">FB+</text>
<text x="158.7" y="86">IN3+</text>
<text x="237.5" y="86">FB+</text>
<text x="33.3" y="93.6">CLK_OUT1+</text>
<text x="72.4" y="91.1">RSTB</text>
<text x="138.1" y="91.1">FB-</text>
<text x="158.7" y="91.1">IN3-</text>
<text x="237.5" y="91.1">FB-</text>
<text x="33.3" y="96.2">CLK_OUT1-</text>
<text x="72.4" y="96.2">A0/CSB</text>
<text x="72.4" y="98.7">A1/SDO</text>
<text x="154.3" y="101.3">SDA/SDIO 13</text>
<text x="156.2" y="98.7">I2C_SEL 38</text>
<text x="72.4" y="106.3">SDA/SDIO</text>
<text x="72.4" y="103.8">SCLK</text>
<text x="156.2" y="106.3">A1/SDO 15</text>
<text x="158.8" y="103.8">SCLK 14</text>
<text x="33.3" y="114">CLK_OUT0+</text>
<text x="72.4" y="111.4">OEB</text>
<text x="156.2" y="108.9">A0/CSB</text>
<text x="33.3" y="116.5">CLK_OUT0-</text>
<text x="158.9" y="116.5">RSTB17</text>
<text x="159.9" y="119">OEB12</text>
</g>
<g font-size="1.8" fill="#840084">
<text x="130.2" y="42.8">LVDS</text>
<text x="236.9" y="42.8">LVDS</text>
</g>
<g font-size="1.8" fill="#a90000">
<text x="175" y="43.2" transform="rotate(-90 175 43.2)">21</text>
<text x="177.5" y="43.2" transform="rotate(-90 177.5 43.2)">32</text>
<text x="180.1" y="43.2" transform="rotate(-90 180.1 43.2)">39</text>
<text x="182.6" y="43.2" transform="rotate(-90 182.6 43.2)">40</text>
<text x="190.2" y="42.6" transform="rotate(-90 190.2 42.6)">9</text>
<text x="192.8" y="42.6" transform="rotate(-90 192.8 42.6)">8</text>
<text x="197.9" y="43.2" transform="rotate(-90 197.9 43.2)">26</text>
<text x="205.5" y="43.2" transform="rotate(-90 205.5 43.2)">18</text>
<text x="210.6" y="43.2" transform="rotate(-90 210.6 43.2)">23</text>
<text x="215.6" y="43.2" transform="rotate(-90 215.6 43.2)">29</text>
<text x="220.7" y="43.2" transform="rotate(-90 220.7 43.2)">34</text>
<text x="53.3" y="53.1">1</text>
<text x="62.2" y="53.1">2</text>
<text x="163.8" y="48">43</text>
<text x="163.8" y="53.1">44</text>
<text x="231.1" y="48">20</text>
<text x="231.1" y="53.1">19</text>
<text x="53.3" y="55.6">3</text>
<text x="53.3" y="58.2">5</text>
<text x="62.2" y="55.6">4</text>
<text x="62.2" y="58.2">6</text>
<text x="52.7" y="65.8">11</text>
<text x="53.3" y="60.7">7</text>
<text x="53.3" y="63.2">9</text>
<text x="61.6" y="63.2">10</text>
<text x="61.6" y="65.8">12</text>
<text x="62.2" y="60.7">8</text>
<text x="164.4" y="60.7">1</text>
<text x="164.4" y="65.8">2</text>
<text x="231.1" y="60.7">25</text>
<text x="231.1" y="65.8">24</text>
<text x="52.7" y="68.3">13</text>
<text x="52.7" y="70.9">15</text>
<text x="61.6" y="68.3">14</text>
<text x="61.6" y="70.9">16</text>
<text x="52.7" y="73.4">17</text>
<text x="52.7" y="75.9">19</text>
<text x="61.6" y="73.4">18</text>
<text x="61.6" y="75.9">20</text>
<text x="163.8" y="73.4">10</text>
<text x="231.1" y="73.4">31</text>
<text x="52.7" y="78.5">21</text>
<text x="52.7" y="81">23</text>
<text x="52.7" y="83.6">25</text>
<text x="61.6" y="78.5">22</text>
<text x="61.6" y="81">24</text>
<text x="61.6" y="83.6">26</text>
<text x="163.8" y="78.5">11</text>
<text x="231.1" y="78.5">30</text>
<text x="52.7" y="86.1">27</text>
<text x="52.7" y="88.6">29</text>
<text x="61.6" y="86.1">28</text>
<text x="61.6" y="88.6">30</text>
<text x="163.8" y="86.1">41</text>
<text x="231.1" y="86.1">36</text>
<text x="52.7" y="91.2">31</text>
<text x="52.7" y="93.7">33</text>
<text x="61.6" y="91.2">32</text>
<text x="61.6" y="93.7">34</text>
<text x="163.8" y="91.2">42</text>
<text x="231.1" y="91.2">35</text>
<text x="52.7" y="96.3">35</text>
<text x="52.7" y="98.8">37</text>
<text x="52.7" y="101.3">39</text>
<text x="61.6" y="96.3">36</text>
<text x="61.6" y="98.8">38</text>
<text x="61.6" y="101.3">40</text>
<text x="163.8" y="98.8">38</text>
<text x="163.8" y="101.3">13</text>
<text x="52.7" y="103.9">41</text>
<text x="52.7" y="106.4">43</text>
<text x="61.6" y="103.9">42</text>
<text x="61.6" y="106.4">44</text>
<text x="163.8" y="103.9">14</text>
<text x="163.8" y="106.4">15</text>
<text x="52.7" y="109">45</text>
<text x="52.7" y="111.5">47</text>
<text x="61.6" y="109">46</text>
<text x="61.6" y="111.5">48</text>
<text x="163.8" y="109">16</text>
<text x="52.7" y="114">49</text>
<text x="52.7" y="116.6">51</text>
<text x="52.7" y="119.1">53</text>
<text x="61.6" y="114">50</text>
<text x="61.6" y="116.6">52</text>
<text x="61.6" y="119.1">54</text>
<text x="163.8" y="116.6">17</text>
<text x="163.8" y="119.1">12</text>
<text x="231.1" y="116.6">33</text>
<text x="231.1" y="119.1">27</text>
<text x="52.7" y="121.7">55</text>
<text x="52.7" y="124.2">57</text>
<text x="61.6" y="121.7">56</text>
<text x="61.6" y="124.2">58</text>
<text x="163.8" y="124.2">37</text>
<text x="164.4" y="121.7">3</text>
<text x="231.1" y="121.7">28</text>
<text x="52.7" y="126.7">59</text>
<text x="61.6" y="126.7">60</text>
<text x="163.8" y="131.8">45</text>
<text x="186.4" y="139.1" transform="rotate(-90 186.4 139.1)">4</text>
<text x="189" y="139.1" transform="rotate(-90 189 139.1)">5</text>
<text x="191.5" y="139.1" transform="rotate(-90 191.5 139.1)">6</text>
<text x="194.1" y="139.1" transform="rotate(-90 194.1 139.1)">7</text>
<text x="199.1" y="139.7" transform="rotate(-90 199.1 139.7)">22</text>
<text x="104.7" y="145.8">1</text>
<text x="119.9" y="145.8">5</text>
<text x="104.7" y="150.9">3</text>
<text x="104.7" y="156">2</text>
<text x="119.9" y="156">4</text>
</g>
<g font-size="1.8" fill="#0000c2">
<text x="238.9" y="143.6">8</text>
<text x="241.3" y="143.6">mm</text>
<text x="245.8" y="143.6">stand-off</text>
<text x="256.4" y="143.6">(2x4</text>
<text x="261.8" y="143.6">LSHM)</text>
</g>
</svg>
